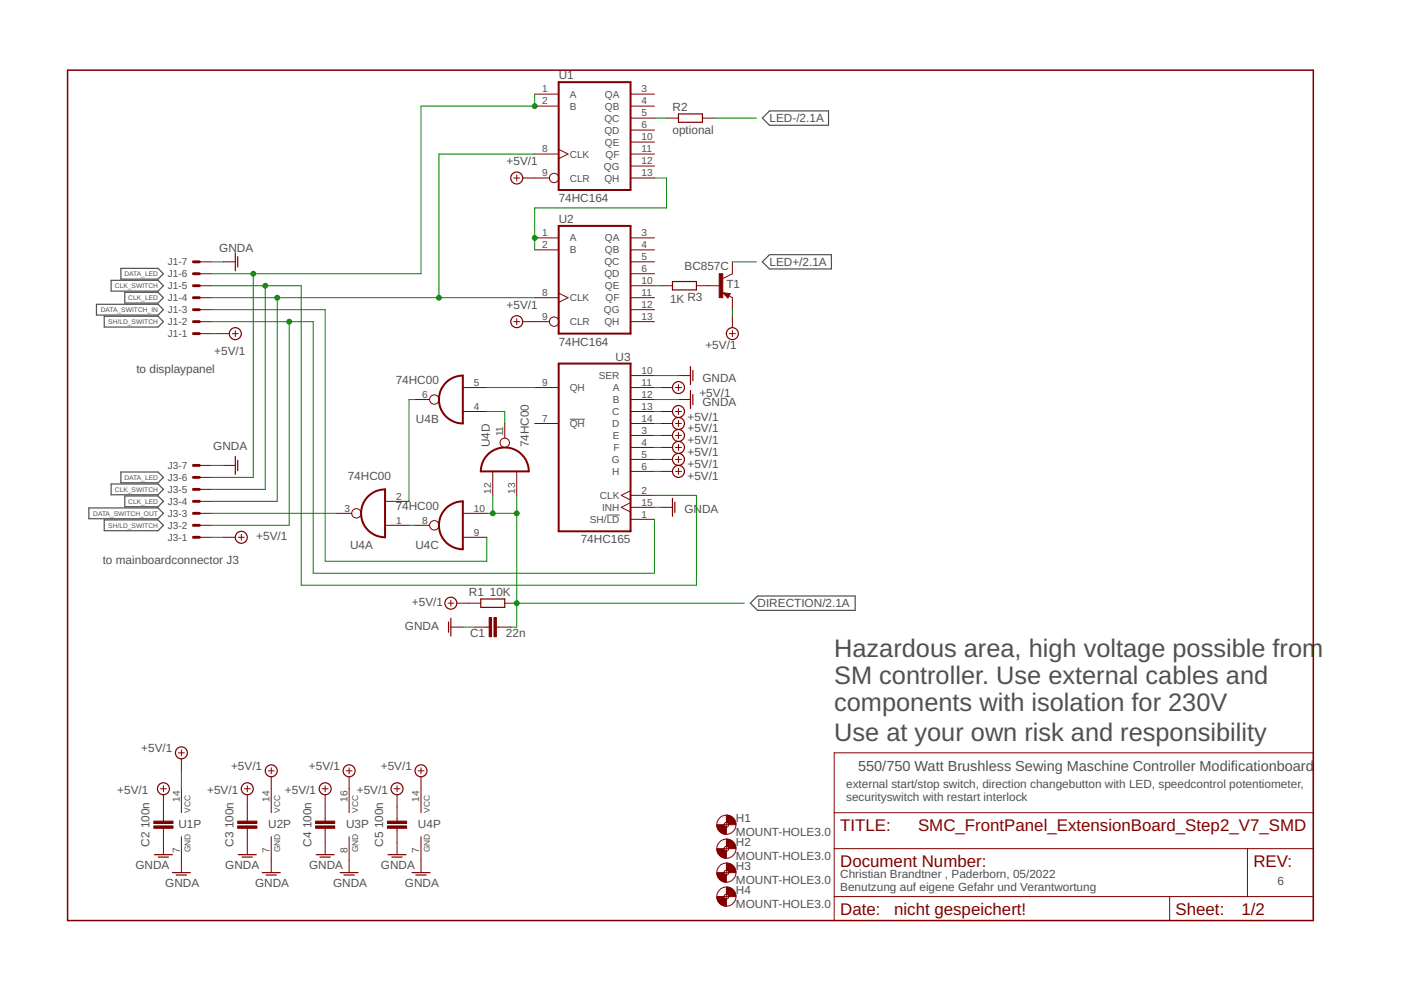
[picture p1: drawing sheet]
<svg xmlns="http://www.w3.org/2000/svg" width="297mm" height="210mm" viewBox="0 0 297 210" stroke-linecap="round" stroke-linejoin="round" font-family="sans-serif">
<path d="M120.8 88.9h3.2M128.6 109.2h2.8" fill="none" stroke="#505050" stroke-width=".21"/>
<g fill="none" stroke="#505050" stroke-width=".25">
<path d="M163.2 23.5h12.5v3.1h-12.5l-1.6-1.6zM23.6 59.4h9.9l1.1 1.2-1.1 1.1h-9.9zM25.6 56.9h7.9l1.1 1.1-1.1 1.2h-7.9zM163.2 54h13.1v3h-13.1l-1.6-1.5zM20.4 64.5h13.1l1.1 1.2-1.1 1.1h-13.1zM22.1 67.1h11.4l1.1 1.1-1.1 1.1h-11.4zM26.5 62h7l1.1 1.1-1.1 1.2h-7zM18.8 107.7h14.7l1.1 1.1-1.1 1.2h-14.7zM22.1 110.2h11.4l1.1 1.2-1.1 1.1h-11.4zM23.6 102.6h9.9l1.1 1.2-1.1 1.1h-9.9zM25.6 100.1h7.9l1.1 1.1-1.1 1.2h-7.9zM26.5 105.2h7l1.1 1.1-1.1 1.1h-7z"/>
<path d="M159.1 127.9l1.5-1.5h20.7v3h-20.7z"/>
</g>
<path d="M118.4 17.4h15.3v22.9h-15.3zM118.4 47.9h15.3v22.8h-15.3zM118.4 77.1h15.3v35.5h-15.3zM94.7 81l1.6-1 1.8-.4v10.2a5.1 5.1 0 0 1-4.7-3.2 5.1 5.1 0 0 1 1.3-5.6zM103.3 96.5a5.1 5.1 0 0 1 5.6-1.3 5.1 5.1 0 0 1 3.2 4.7h-10.2l.2-1.2a5 5 0 0 1 1.2-2.2zM78.1 105.1l.6-.4a5 5 0 0 1 2.9-.9v10.1a5.1 5.1 0 0 1-4.7-3.2 5.1 5.1 0 0 1 1.2-5.6zM94.7 107.7l1-.8a4.7 4.7 0 0 1 2.4-.6v10.2a5.1 5.1 0 0 1-4.7-3.3 5.1 5.1 0 0 1 1.3-5.5z" fill="none" stroke="#800000" stroke-width=".42"/>
<g fill="none" stroke="#800000" stroke-width=".21">
<path d="M113.4 20h5M133.7 20h5.1M108.9 37.7h1.3M109.6 37.1v1.3M110.8 37.7h5.7M113.4 22.5h5M113.4 32.7h5M118.4 31.7l2 1-2 1M133.7 22.5h5.1M133.7 25h5.1M133.7 27.6h5.1M133.7 32.7h5.1"/>
<path d="M133.7 37.7h5.1M133.7 30.1h5.1M133.7 35.2h5.1M141.3 25h2.5M148.9 25h2.6M42.3 55.5h2.5M42.3 58h2.5M47.3 55.5h2.6M113.4 50.4h5M113.4 53h5M133.7 50.4h5.1M133.7 53h5.1"/>
<path d="M133.7 55.5h5.1M133.7 58h5.1M155.3 55.5v2.5l-2.1 1.1M42.3 63.1h2.5M42.3 68.2h2.5M42.3 60.6h2.5M42.3 65.7h2.5M42.3 70.7h2.5M46.1 70.7h2.5M49.3 70.7h1.2M49.9 70.1v1.3M108.9 68.2h1.3"/>
<path d="M109.6 67.6v1.2M110.8 68.2h5.7M113.4 63.1h5M118.4 62.1l2 1-2 1M133.7 63.1h5.1M133.7 68.2h5.1M133.7 60.6h5.1M133.7 65.7h5.1M133.7 79.6h5.1M140 60.6h2.6M143.8 79.6h2.6M147.7 60.6h5"/>
<path d="M153.3 62.1l1.5 .2-.5 .9zM154.6 62.7l.7 .4v2.6M154.6 70.7h1.3M155.3 66.9v2.6M155.3 70.1v1.3M42.3 98.7h2.5M47.3 98.7h2.6M88 84.7h3.1M98.1 82.2h5.1M98.1 87.2h5.1M104.5 99.9v5.1M107 89.8v3.1"/>
<path d="M109.6 99.9v5.1M113.4 89.8h5M113.4 82.2h5M133.7 92.3h5.1M133.7 94.9h5.1M133.7 97.4h5.1M133.7 99.9h5.1M133.7 89.8h5.1M133.7 82.2h5.1M133.7 84.7h5.1M133.7 87.2h5.1M140 92.3h2.6"/>
<path d="M140 94.9h2.6M140 97.4h2.6M140 99.9h2.6M140 89.8h2.6M140 82.2h2.6M140 87.2h2.6M143.2 92.3h1.3M143.2 94.9h1.3M143.2 97.4h1.3M143.2 99.9h1.3M143.2 89.8h1.3M143.2 82.2h1.3"/>
<path d="M143.2 87.2h1.3M143.8 84.7h2.6M143.8 81.5v1.3M143.8 86.6v1.3M143.8 89.2v1.2M143.8 91.7v1.3M143.8 94.2v1.3M143.8 96.8v1.2M143.8 99.3v1.3M42.3 113.9h2.5M42.3 111.4h2.5M42.3 108.8h2.5"/>
<path d="M42.3 106.3h2.5M42.3 103.8h2.5M42.3 101.2h2.5M47.3 113.9h2.6M50.5 113.9h1.3M51.2 113.3v1.3M71.5 108.8h3.1M81.6 111.4h5.1M81.6 106.3h5.1M88 111.4h3.1M98.1 113.9h5.1M98.1 108.8h5.1"/>
<path d="M133.7 110.1h5.1M133.7 104l-2 1 2 1M133.7 105h5.1M133.7 106.6l-2 1 2 1M133.7 107.6h5.1M140 107.6h2.6M95 127.9h1.2M95.6 133h2.5M95.6 127.3v1.2M96.9 127.9h5M100.7 133h3M105.2 133h3.1"/>
<path d="M107 127.9h2.6M37.8 159.6h1.3M38.5 159v1.3M176.9 159.6h101.5v35.6h-101.5zM34 167.2h1.3M34.6 166.6v1.3M34.6 168.5v5.6M34.6 175.6v5.6M38.5 160.9v2.5M38.5 167.2v5.1M38.5 177.4v7.6M51.8 167.2h1.3"/>
<path d="M52.4 166.6v1.3M52.4 168.5v5.6M52.4 175.6v5.6M56.9 163.4h1.2M57.5 162.8v1.3M57.5 164.7v7.6M57.5 177.4v7.6M68.3 167.2h1.3M68.9 166.6v1.3M68.9 168.5v5.6M68.9 175.6v5.6M73.4 163.4h1.3"/>
<path d="M74 162.8v1.3M74 164.7v7.6M74 177.4v7.6M83.5 167.2h1.3M84.2 166.6v1.3M84.2 168.5v5.6M84.2 175.6v5.6M88.6 163.4h1.3M89.3 162.8v1.3M89.3 164.7v7.6M89.3 177.4v7.6M153.5 179.9h1"/>
<path d="M153.5 174.9h1M154 174.3v1.1M154 179.4v1M176.9 179.9h101.5M176.9 172.3h101.5M264.5 179.9v10.2M153.5 190.1h1M153.5 185h1M154 184.5v1M154 189.6v1M176.9 190.1h101.5M248 190.1v5.1"/>
<circle cx="117.5" cy="37.7" r=".99"/>
<circle cx="117.5" cy="68.2" r=".99"/>
<circle cx="92.1" cy="84.7" r=".99"/>
<circle cx="107" cy="93.9" r=".99"/>
<circle cx="75.6" cy="108.8" r=".99"/>
<circle cx="92.1" cy="111.4" r=".99"/>
<circle cx="154" cy="174.9" r="2.03"/>
<circle cx="154" cy="179.9" r="2.03"/>
<circle cx="154" cy="174.9" r=".51"/>
<circle cx="154" cy="179.9" r=".51"/>
<circle cx="154" cy="190.1" r="2.03"/>
<circle cx="154" cy="185" r="2.03"/>
<circle cx="154" cy="190.1" r=".51"/>
<circle cx="154" cy="185" r=".51"/>
</g>
<path d="M14.3 14.9h264.1v180.3h-264.1z" fill="none" stroke="#800000" stroke-width=".32"/>
<g fill="none" stroke="#800000" stroke-width=".61">
<path d="M41 58h1.3M41 55.5h1.3M41 70.7h1.3M41 68.2h1.3M41 65.7h1.3M41 63.1h1.3M41 60.6h1.3M41 98.7h1.3M41 113.9h1.3M41 111.4h1.3M41 108.8h1.3M41 106.3h1.3"/>
<path d="M41 103.8h1.3M41 101.2h1.3"/>
</g>
<g fill="none" stroke="#800000" stroke-width=".25">
<path d="M143.8 24.2h5.1v1.7h-5.1zM49.9 53.6v3.8M50.4 54.4v2.2M142.6 59.7h5.1v1.8h-5.1zM146.4 77.7v3.8M146.9 78.5v2.2M154.6 62.4l-.3 .6-.8-.8 1 .2-.2 .3-.4-.2h.4M49.9 96.8v3.8M50.4 97.6v2.2M146.4 82.8v3.8M146.9 83.6v2.2M142.6 105.7v3.8"/>
<path d="M143.1 106.5v2.2M95.1 131.9v2.1M95.6 131.1v3.8M101.9 127h5.1v1.8h-5.1zM32.7 181.2h3.9M33.5 181.7h2.2M36.6 185h3.8M37.4 185.5h2.1M50.5 181.2h3.8M51.3 181.7h2.2M55.6 185h3.8M56.4 185.5h2.2"/>
<path d="M67 181.2h3.8M67.8 181.7h2.2M72.1 185h3.8M72.9 185.5h2.2M82.3 181.2h3.8M83.1 181.7h2.2M87.4 185h3.8M88.2 185.5h2.1"/>
<circle cx="109.6" cy="37.7" r="1.27"/>
<circle cx="49.9" cy="70.7" r="1.27"/>
<circle cx="109.6" cy="68.2" r="1.27"/>
<circle cx="155.3" cy="70.7" r="1.27"/>
<circle cx="143.8" cy="92.3" r="1.27"/>
<circle cx="143.8" cy="87.2" r="1.27"/>
<circle cx="143.8" cy="97.4" r="1.27"/>
<circle cx="143.8" cy="94.9" r="1.27"/>
<circle cx="143.8" cy="89.8" r="1.27"/>
<circle cx="143.8" cy="99.9" r="1.27"/>
<circle cx="143.8" cy="82.2" r="1.27"/>
<circle cx="51.2" cy="113.9" r="1.27"/>
<circle cx="95.6" cy="127.9" r="1.27"/>
<circle cx="38.5" cy="159.6" r="1.27"/>
<circle cx="34.6" cy="167.2" r="1.27"/>
<circle cx="52.4" cy="167.2" r="1.27"/>
<circle cx="57.5" cy="163.4" r="1.27"/>
<circle cx="68.9" cy="167.2" r="1.27"/>
<circle cx="74" cy="163.4" r="1.27"/>
<circle cx="84.2" cy="167.2" r="1.27"/>
<circle cx="89.3" cy="163.4" r="1.27"/>
</g>
<g fill="#800000" stroke="#800000" stroke-width=".21">
<path d="M103.7 130.9h.5v4.1h-.5z"/>
<path d="M104.7 130.9h.5v4.1h-.5z"/>
<path d="M32.6 174.1h4.1v.5h-4.1z"/>
<path d="M32.6 175.1h4.1v.5h-4.1z"/>
<path d="M50.4 174.1h4.1v.5h-4.1z"/>
<path d="M50.4 175.1h4.1v.5h-4.1z"/>
<path d="M66.9 174.1h4.1v.5h-4.1z"/>
<path d="M66.9 175.1h4.1v.5h-4.1z"/>
<path d="M82.1 174.1h4.1v.5h-4.1z"/>
<path d="M82.1 175.1h4.1v.5h-4.1z"/>
<path d="M152.5 58h.7v5.1h-.7z"/>
</g>
<g fill="#800000" stroke="#800000" stroke-width=".21">
<path d="M154 177.9a2.04 2.04 0 0 1 2 2h-1.5l-.1-.3-.4-.2z" fill-rule="evenodd"/>
<path d="M152 179.9h1.5l.2 .5h.3v1.6a2 2 0 0 1-2-2.1z" fill-rule="evenodd"/>
<path d="M154 183a2.04 2.04 0 0 1 2 2h-1.5l-.1-.3-.4-.2z" fill-rule="evenodd"/>
<path d="M152 185h1.5l.2 .4 .3 .1v1.5a2 2 0 0 1-2-2z" fill-rule="evenodd"/>
<path d="M154 188.1a2.04 2.04 0 0 1 2 2h-1.5l-.1-.3-.4-.2z" fill-rule="evenodd"/>
<path d="M152 190.1h1.5l.1 .3 .4 .2v1.5a2 2 0 0 1-2-2z" fill-rule="evenodd"/>
<path d="M154 172.8a2.04 2.04 0 0 1 2 2.1h-1.5l-.1-.3-.4-.3z" fill-rule="evenodd"/>
<path d="M152 174.9h1.5l.2 .4 .3 .1v1.5a2 2 0 0 1-2-2z" fill-rule="evenodd"/>
</g>
<g fill="none" stroke="#008000" stroke-width=".21">
<path d="M113.4 20v2.5h-24.1v35.5h-44.5M113.4 32.7h-20.3v30.4M138.8 37.7h2.5v6.4h-27.9v8.9M138.8 25h2.5M151.5 25h8.9M44.8 55.5h2.5M53.7 58v43.2h-8.9M155.3 55.5h5.1M44.8 63.1h68.6M44.8 60.6h19.1v63.5h83.8v-19.1h-8.9M44.8 68.2h21.6v53.3h72.4v-11.4M44.8 65.7h24.1v53.3h34.3v-5.1"/>
<path d="M44.8 70.7h1.3M56.2 60.6v43.2h-11.4M58.8 63.1v43.2h-14M61.3 68.2v43.2h-16.5M138.8 60.6h1.2M138.8 79.6h5M155.3 65.7v1.2M44.8 98.7h2.5M88 84.7h-1.3v21.6M103.2 87.2h3.8v2.6M103.2 82.2h10.2M138.8 84.7h5"/>
<path d="M138.8 87.2h1.2M138.8 82.2h1.2M138.8 89.8h1.2M138.8 92.3h1.2M138.8 94.9h1.2M138.8 97.4h1.2M138.8 99.9h1.2M44.8 108.8h26.7M44.8 113.9h2.5M86.7 111.4h1.3M103.2 108.8h6.4M104.5 105v3.8"/>
<path d="M109.6 105v28h-1.3M138.8 107.6h1.2M98.1 133h2.6M109.6 127.9h48.2M38.5 163.4v3.8"/>
</g>
<g fill="#008000" stroke="#008000" stroke-width=".21">
<circle cx="93.1" cy="63.1" r=".51"/>
<circle cx="58.8" cy="63.1" r=".51"/>
<circle cx="113.4" cy="22.5" r=".51"/>
<circle cx="53.7" cy="58" r=".51"/>
<circle cx="113.4" cy="50.4" r=".51"/>
<circle cx="56.2" cy="60.6" r=".51"/>
<circle cx="61.3" cy="68.2" r=".51"/>
<circle cx="104.5" cy="108.8" r=".51"/>
<circle cx="109.6" cy="108.8" r=".51"/>
<circle cx="109.6" cy="127.9" r=".51"/>
</g>
<g font-size="5.4" fill="#505050">
<text x="176.9" y="139.3">Hazardous area, high voltage possible from</text>
<text x="176.9" y="145">SM controller. Use external cables and</text>
<text x="176.9" y="150.7">components with isolation for 230V</text>
<text x="176.9" y="157.1">Use at your own risk and responsibility</text>
</g>
<g font-size="3.6" fill="#800000">
<text x="178.1" y="176.1">TITLE:</text>
<text x="194.6" y="176.1">SMC_FrontPanel_ExtensionBoard_Step2_V7_SMD</text>
<text x="178.1" y="183.8">Document Number:</text>
<text x="265.8" y="183.8">REV:</text>
<text x="178.1" y="193.9">Date:</text>
<text x="189.6" y="193.9">nicht gespeichert!</text>
<text x="249.2" y="193.9">Sheet:</text>
<text x="263.2" y="193.9">1/2</text>
</g>
<text font-size="3.1" fill="#505050" x="181.9" y="163.4">550/750 Watt Brushless Sewing Maschine Controller Modificationboard</text>
<g font-size="2.5" fill="#505050">
<text x="118.5" y="16.8">U1</text>
<text x="142.6" y="23.5">R2</text>
<text x="142.6" y="28.3">optional</text>
<text x="163.2" y="25.9">LED-/2.1A</text>
<text x="107.4" y="35.1">+5V/1</text>
<text x="118.5" y="42.8">74HC164</text>
<text x="118.5" y="47.3">U2</text>
<text x="46.5" y="53.5">GNDA</text>
<text x="145.1" y="57.3">BC857C</text>
<text x="163.2" y="56.4">LED+/2.1A</text>
<text x="107.4" y="65.5">+5V/1</text>
<text x="142.1" y="64.1">1K R3</text>
<text x="154" y="61.1">T1</text>
<text x="45.4" y="75.2">+5V/1</text>
<text x="118.5" y="73.3">74HC164</text>
<text x="130.5" y="76.5">U3</text>
<text x="149.6" y="73.9">+5V/1</text>
<text x="28.9" y="79">to displaypanel</text>
<text x="83.9" y="81.4">74HC00</text>
<text x="148.9" y="80.9">GNDA</text>
<text x="88.2" y="89.7">U4B</text>
<text x="145.8" y="89.2">+5V/1</text>
<text x="148.3" y="84.1">+5V/1</text>
<text x="148.9" y="86">GNDA</text>
<text x="45.2" y="95.4">GNDA</text>
<text x="103.9" y="94.9" transform="rotate(-90 103.9 94.9)">U4D</text>
<text x="112.1" y="94.9" transform="rotate(-90 112.1 94.9)">74HC00</text>
<text x="145.8" y="91.7">+5V/1</text>
<text x="145.8" y="94.2">+5V/1</text>
<text x="73.7" y="101.7">74HC00</text>
<text x="145.8" y="96.8">+5V/1</text>
<text x="145.8" y="99.3">+5V/1</text>
<text x="145.8" y="101.9">+5V/1</text>
<text x="83.9" y="108.1">74HC00</text>
<text x="145.1" y="108.8">GNDA</text>
<text x="21.8" y="119.6">to mainboardconnector J3</text>
<text x="54.3" y="114.6">+5V/1</text>
<text x="74.2" y="116.3">U4A</text>
<text x="88.1" y="116.3">U4C</text>
<text x="123.1" y="115.2">74HC165</text>
<text x="87.3" y="128.5">+5V/1</text>
<text x="99.4" y="126.4">R1</text>
<text x="103.9" y="126.4">10K</text>
<text x="160.6" y="128.8">DIRECTION/2.1A</text>
<text x="85.8" y="133.5">GNDA</text>
<text x="99.7" y="135.1">C1</text>
<text x="107.3" y="135.1">22n</text>
<text x="29.9" y="159.5">+5V/1</text>
<text x="49" y="163.3">+5V/1</text>
<text x="65.5" y="163.3">+5V/1</text>
<text x="80.7" y="163.3">+5V/1</text>
<text x="179.4" y="167.1">external start/stop switch, direction changebutton with LED, speedcontrol potentiometer,</text>
<text x="24.9" y="168.4">+5V/1</text>
<text x="43.9" y="168.4">+5V/1</text>
<text x="60.4" y="168.4">+5V/1</text>
<text x="75.7" y="168.4">+5V/1</text>
<text x="179.4" y="169.8">securityswitch with restart interlock</text>
<text x="31.7" y="179.6" transform="rotate(-90 31.7 179.6)">C2</text>
<text x="31.7" y="175.6" transform="rotate(-90 31.7 175.6)">100n</text>
<text x="37.8" y="175.5">U1P</text>
<text x="49.5" y="179.6" transform="rotate(-90 49.5 179.6)">C3</text>
<text x="49.5" y="175.6" transform="rotate(-90 49.5 175.6)">100n</text>
<text x="56.9" y="175.5">U2P</text>
<text x="66" y="179.6" transform="rotate(-90 66 179.6)">C4</text>
<text x="66" y="175.6" transform="rotate(-90 66 175.6)">100n</text>
<text x="73.4" y="175.5">U3P</text>
<text x="81.3" y="179.6" transform="rotate(-90 81.3 179.6)">C5</text>
<text x="81.3" y="175.6" transform="rotate(-90 81.3 175.6)">100n</text>
<text x="88.6" y="175.5">U4P</text>
<text x="156" y="177.3">MOUNT-HOLE3.0</text>
<text x="156" y="179.4">H2</text>
<text x="156" y="174.3">H1</text>
<text x="28.7" y="184.3">GNDA</text>
<text x="47.7" y="184.3">GNDA</text>
<text x="65.5" y="184.3">GNDA</text>
<text x="80.8" y="184.3">GNDA</text>
<text x="156" y="182.4">MOUNT-HOLE3.0</text>
<text x="156" y="184.4">H3</text>
<text x="35" y="188.1">GNDA</text>
<text x="54.1" y="188.1">GNDA</text>
<text x="70.6" y="188.1">GNDA</text>
<text x="85.8" y="188.1">GNDA</text>
<text x="156" y="187.5">MOUNT-HOLE3.0</text>
<text x="156" y="189.5">H4</text>
<text x="178.1" y="186.2">Christian Brandtner , Paderborn, 05/2022</text>
<text x="178.1" y="188.8">Benutzung auf eigene Gefahr und Verantwortung</text>
<text x="270.8" y="187.6">6</text>
<text x="156" y="192.6">MOUNT-HOLE3.0</text>
</g>
<g font-size="2.1" fill="#505050">
<text x="114.9" y="19.6">1</text>
<text x="114.9" y="22.1">2</text>
<text x="120.8" y="20.7">A</text>
<text x="120.8" y="23.3">B</text>
<text x="128.3" y="20.7">QA</text>
<text x="128.3" y="23.3">QB</text>
<text x="136" y="19.6">3</text>
<text x="136" y="22.1">4</text>
<text x="128.2" y="25.8">QC</text>
<text x="128.2" y="28.3">QD</text>
<text x="136" y="24.7">5</text>
<text x="136" y="27.2">6</text>
<text x="136" y="29.8">10</text>
<text x="114.9" y="32.3">8</text>
<text x="120.8" y="33.4">CLK</text>
<text x="128" y="36">QG</text>
<text x="128.3" y="30.9">QE</text>
<text x="128.4" y="33.4">QF</text>
<text x="136" y="32.3">11</text>
<text x="136" y="34.8">12</text>
<text x="114.9" y="37.4">9</text>
<text x="120.8" y="38.5">CLR</text>
<text x="128.2" y="38.5">QH</text>
<text x="136" y="37.4">13</text>
<text x="114.9" y="50.1">1</text>
<text x="114.9" y="52.6">2</text>
<text x="120.8" y="51.2">A</text>
<text x="120.8" y="53.7">B</text>
<text x="128.3" y="51.2">QA</text>
<text x="128.3" y="53.7">QB</text>
<text x="136" y="50.1">3</text>
<text x="136" y="52.6">4</text>
<text x="35.6" y="58.8">J1-6</text>
<text x="35.6" y="56.3">J1-7</text>
<text x="128.2" y="56.3">QC</text>
<text x="128.2" y="58.8">QD</text>
<text x="136" y="55.2">5</text>
<text x="136" y="57.7">6</text>
<text x="35.6" y="63.9">J1-4</text>
<text x="35.6" y="61.4">J1-5</text>
<text x="114.9" y="62.8">8</text>
<text x="120.8" y="63.9">CLK</text>
<text x="128.3" y="61.4">QE</text>
<text x="128.4" y="63.9">QF</text>
<text x="136" y="60.2">10</text>
<text x="136" y="62.8">11</text>
<text x="136" y="65.3">12</text>
<text x="35.6" y="71.5">J1-1</text>
<text x="35.6" y="69">J1-2</text>
<text x="35.6" y="66.4">J1-3</text>
<text x="114.9" y="67.9">9</text>
<text x="120.8" y="69">CLR</text>
<text x="128" y="66.4">QG</text>
<text x="128.2" y="69">QH</text>
<text x="136" y="67.9">13</text>
<text x="100.5" y="81.8">5</text>
<text x="114.9" y="81.8">9</text>
<text x="120.8" y="82.9">QH</text>
<text x="127" y="80.4">SER</text>
<text x="129.9" y="82.9">A</text>
<text x="136" y="79.3">10</text>
<text x="136" y="81.8">11</text>
<text x="89.5" y="84.4">6</text>
<text x="100.5" y="86.9">4</text>
<text x="114.9" y="89.4">7</text>
<text x="129.8" y="88">C</text>
<text x="129.9" y="85.5">B</text>
<text x="136" y="84.4">12</text>
<text x="136" y="86.9">13</text>
<text x="136" y="89.4">14</text>
<text x="106.7" y="92.5" transform="rotate(-90 106.7 92.5)">11</text>
<text x="120.8" y="90.6">QH</text>
<text x="129.8" y="90.6">D</text>
<text x="129.9" y="93.1">E</text>
<text x="130" y="95.6">F</text>
<text x="136" y="92">3</text>
<text x="136" y="94.5">4</text>
<text x="35.6" y="102">J3-6</text>
<text x="35.6" y="99.4">J3-7</text>
<text x="129.7" y="98.2">G</text>
<text x="129.8" y="100.7">H</text>
<text x="136" y="97.1">5</text>
<text x="136" y="99.6">6</text>
<text x="35.6" y="107.1">J3-4</text>
<text x="35.6" y="104.5">J3-5</text>
<text x="84" y="105.9">2</text>
<text x="104.1" y="104.7" transform="rotate(-90 104.1 104.7)">12</text>
<text x="109.2" y="104.7" transform="rotate(-90 109.2 104.7)">13</text>
<text x="127.2" y="105.8">CLK</text>
<text x="136" y="104.7">2</text>
<text x="136" y="107.2">15</text>
<text x="35.6" y="112.1">J3-2</text>
<text x="35.6" y="109.6">J3-3</text>
<text x="73" y="108.5">3</text>
<text x="84" y="111">1</text>
<text x="89.5" y="111">8</text>
<text x="100.5" y="113.6">9</text>
<text x="100.5" y="108.5">10</text>
<text x="125.1" y="110.9">SH/LD</text>
<text x="127.7" y="108.3">INH</text>
<text x="136" y="109.8">1</text>
<text x="35.6" y="114.7">J3-1</text>
<text x="38.1" y="170" transform="rotate(-90 38.1 170)">14</text>
<text x="57.1" y="170" transform="rotate(-90 57.1 170)">14</text>
<text x="73.7" y="170" transform="rotate(-90 73.7 170)">16</text>
<text x="88.9" y="170" transform="rotate(-90 88.9 170)">14</text>
<text x="38.1" y="180.9" transform="rotate(-90 38.1 180.9)">7</text>
<text x="57.1" y="180.9" transform="rotate(-90 57.1 180.9)">7</text>
<text x="73.7" y="180.9" transform="rotate(-90 73.7 180.9)">8</text>
<text x="88.9" y="180.9" transform="rotate(-90 88.9 180.9)">7</text>
</g>
<g font-size="1.8" fill="#505050">
<text x="40.4" y="172.3" transform="rotate(-90 40.4 172.3)">VCC</text>
<text x="59.4" y="172.3" transform="rotate(-90 59.4 172.3)">VCC</text>
<text x="75.9" y="172.3" transform="rotate(-90 75.9 172.3)">VCC</text>
<text x="91.2" y="172.3" transform="rotate(-90 91.2 172.3)">VCC</text>
<text x="40.4" y="180.7" transform="rotate(-90 40.4 180.7)">GND</text>
<text x="59.4" y="180.7" transform="rotate(-90 59.4 180.7)">GND</text>
<text x="75.9" y="180.7" transform="rotate(-90 75.9 180.7)">GND</text>
<text x="91.2" y="180.7" transform="rotate(-90 91.2 180.7)">GND</text>
</g>
<g font-size="1.4" fill="#505050">
<text x="26.4" y="58.6">DATA_LED</text>
<text x="24.4" y="61.1">CLK_SWITCH</text>
<text x="27.2" y="63.6">CLK_LED</text>
<text x="21.4" y="66.2">DATA_SWITCH_IN</text>
<text x="22.9" y="68.7">SH/LD_SWITCH</text>
<text x="26.4" y="101.7">DATA_LED</text>
<text x="24.4" y="104.3">CLK_SWITCH</text>
<text x="27.2" y="106.8">CLK_LED</text>
<text x="19.8" y="109.3">DATA_SWITCH_OUT</text>
<text x="22.9" y="111.9">SH/LD_SWITCH</text>
</g>
</svg>
